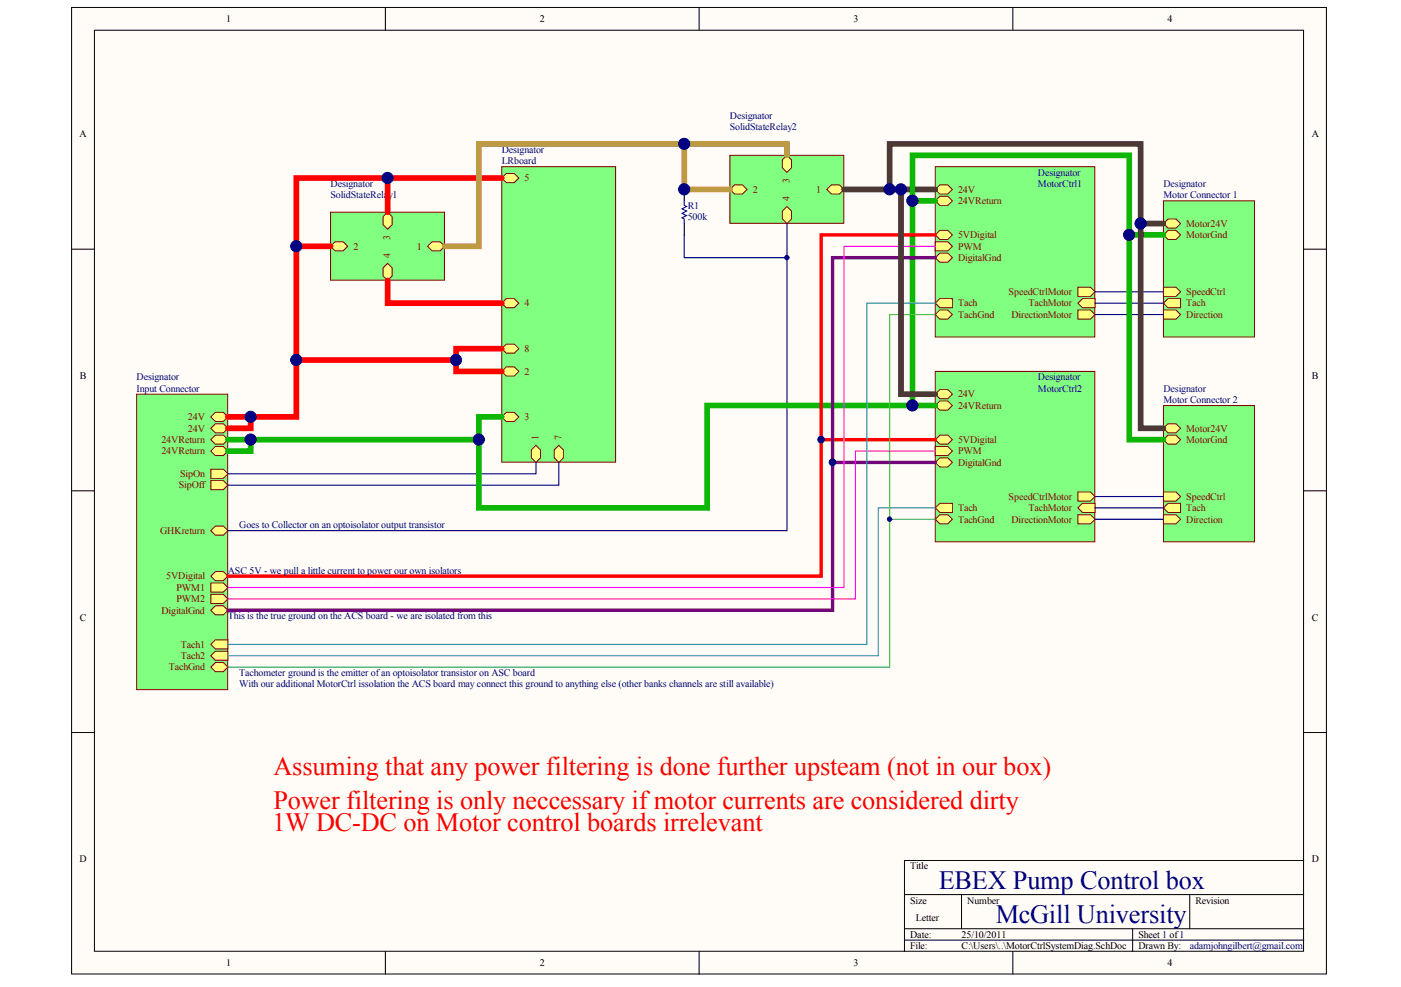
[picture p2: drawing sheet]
<svg xmlns="http://www.w3.org/2000/svg" width="287mm" height="202mm" viewBox="0 0 287 202" stroke-linecap="round" stroke-linejoin="round" font-family="sans-serif">
<g fill="#fffcf8" stroke="#000" stroke-width=".2">
<path d="M14.7 1.5h256.8v198h-256.8z"/>
<path d="M19.3 6.2h247.6v188.6h-247.6z"/>
</g>
<g fill="none" stroke="#000" stroke-width=".2">
<path d="M78.9 1.5v4.7M143.1 1.5v4.7M207.3 1.5v4.7M14.7 51h4.6M266.9 51h4.7M14.7 100.5h4.6M266.9 100.5h4.7M14.7 150h4.6M266.9 150h4.7M266.9 176.2h-81.7v18.7M78.9 194.9v4.6M143.1 194.9v4.6"/>
<path d="M185.2 183.2h81.7M185.2 190.2h81.7M185.2 192.5h81.7M196.8 183.2v7M207.3 194.9v4.6M231.9 190.2v4.7M243.6 183.2v7"/>
</g>
<path d="M28 80.7h18.6v60.5h-18.6z" fill="#80ff80" stroke="#800000" stroke-width=".2"/>
<g fill="#ffff80" stroke="#800000" stroke-width=".2">
<path d="M43.2 118l.9-.9h1.6l1 .9-1 .9h-1.6z" fill-rule="evenodd"/>
<path d="M43.2 125l.9-.9h1.6l1 .9-1 .9h-1.6z" fill-rule="evenodd"/>
<path d="M43.2 119.4h2.5l1 .9-1 1h-2.5z" fill-rule="evenodd"/>
<path d="M43.2 121.7h2.5l1 1-1 .9h-2.5z" fill-rule="evenodd"/>
<path d="M43.2 134.3l.9-.9h2.6v1.8h-2.6z" fill-rule="evenodd"/>
<path d="M43.2 132l.9-1h2.6v1.9h-2.6z" fill-rule="evenodd"/>
<path d="M43.2 136.6l.9-.9h1.6l1 .9-1 1h-1.6z" fill-rule="evenodd"/>
<path d="M43.2 108.7l.9-1h1.6l1 1-1 .9h-1.6z" fill-rule="evenodd"/>
<path d="M43.2 85.4l.9-.9h1.6l1 .9-1 .9h-1.6z" fill-rule="evenodd"/>
<path d="M43.2 90l.9-.9h1.6l1 .9-1 1h-1.6z" fill-rule="evenodd"/>
<path d="M43.2 96.1h2.5l1 .9-1 1h-2.5z" fill-rule="evenodd"/>
<path d="M43.2 98.4h2.5l1 1-1 .9h-2.5z" fill-rule="evenodd"/>
<path d="M43.2 87.7l.9-.9h1.6l1 .9-1 .9h-1.6z" fill-rule="evenodd"/>
<path d="M43.2 92.4l.9-1h1.6l1 1-1 .9h-1.6z" fill-rule="evenodd"/>
</g>
<path d="M238.2 41.1h18.6v27.9h-18.6z" fill="#80ff80" stroke="#800000" stroke-width=".2"/>
<g fill="#ffff80" stroke="#800000" stroke-width=".2">
<path d="M238.2 45.8l.9-.9h1.6l1 .9-1 .9h-1.6z" fill-rule="evenodd"/>
<path d="M238.2 48.1l.9-.9h1.6l1 .9-1 .9h-1.6z" fill-rule="evenodd"/>
<path d="M238.2 58.8h2.5l1 1-1 .9h-2.5z" fill-rule="evenodd"/>
<path d="M238.2 62.1l.9-.9h2.6v1.8h-2.6z" fill-rule="evenodd"/>
<path d="M238.2 63.5h2.5l1 .9-1 1h-2.5z" fill-rule="evenodd"/>
</g>
<path d="M191.5 34.1h32.6v34.9h-32.6z" fill="#80ff80" stroke="#800000" stroke-width=".2"/>
<g fill="#ffff80" stroke="#800000" stroke-width=".2">
<path d="M191.5 48.1l.9-.9h1.6l1 .9-1 .9h-1.6z" fill-rule="evenodd"/>
<path d="M191.5 52.8l.9-1h1.6l1 1-1 .9h-1.6z" fill-rule="evenodd"/>
<path d="M191.5 49.5h2.5l1 .9-1 1h-2.5z" fill-rule="evenodd"/>
<path d="M220.7 62.1l.9-.9h2.6v1.8h-2.6z" fill-rule="evenodd"/>
<path d="M191.5 62.1l.9-.9h2.6v1.8h-2.6z" fill-rule="evenodd"/>
<path d="M191.5 64.4l.9-.9h1.6l1 .9-1 1h-1.6z" fill-rule="evenodd"/>
<path d="M220.7 63.5h2.5l1 .9-1 1h-2.5z" fill-rule="evenodd"/>
<path d="M191.5 38.8l.9-.9h1.6l1 .9-1 .9h-1.6z" fill-rule="evenodd"/>
<path d="M191.5 41.1l.9-.9h1.6l1 .9-1 1h-1.6z" fill-rule="evenodd"/>
<path d="M220.7 58.8h2.5l1 1-1 .9h-2.5z" fill-rule="evenodd"/>
</g>
<path d="M238.2 83.1h18.6v27.9h-18.6z" fill="#80ff80" stroke="#800000" stroke-width=".2"/>
<g fill="#ffff80" stroke="#800000" stroke-width=".2">
<path d="M238.2 87.7l.9-.9h1.6l1 .9-1 .9h-1.6z" fill-rule="evenodd"/>
<path d="M238.2 90l.9-.9h1.6l1 .9-1 1h-1.6z" fill-rule="evenodd"/>
<path d="M238.2 100.8h2.5l1 .9-1 .9h-2.5z" fill-rule="evenodd"/>
<path d="M238.2 104l.9-.9h2.6v1.9h-2.6z" fill-rule="evenodd"/>
<path d="M238.2 105.4h2.5l1 1-1 .9h-2.5z" fill-rule="evenodd"/>
</g>
<path d="M191.5 76.1h32.6v34.9h-32.6z" fill="#80ff80" stroke="#800000" stroke-width=".2"/>
<g fill="#ffff80" stroke="#800000" stroke-width=".2">
<path d="M191.5 90l.9-.9h1.6l1 .9-1 1h-1.6z" fill-rule="evenodd"/>
<path d="M191.5 94.7l.9-.9h1.6l1 .9-1 .9h-1.6z" fill-rule="evenodd"/>
<path d="M191.5 91.4h2.5l1 1-1 .9h-2.5z" fill-rule="evenodd"/>
<path d="M220.7 104l.9-.9h2.6v1.9h-2.6z" fill-rule="evenodd"/>
<path d="M191.5 104l.9-.9h2.6v1.9h-2.6z" fill-rule="evenodd"/>
<path d="M191.5 106.4l.9-1h1.6l1 1-1 .9h-1.6z" fill-rule="evenodd"/>
<path d="M220.7 105.4h2.5l1 1-1 .9h-2.5z" fill-rule="evenodd"/>
<path d="M191.5 80.7l.9-.9h1.6l1 .9-1 1h-1.6z" fill-rule="evenodd"/>
<path d="M191.5 83.1l.9-1h1.6l1 1-1 .9h-1.6z" fill-rule="evenodd"/>
<path d="M220.7 100.8h2.5l1 .9-1 .9h-2.5z" fill-rule="evenodd"/>
</g>
<path d="M67.7 43.5h23.3v13.9h-23.3z" fill="#80ff80" stroke="#800000" stroke-width=".2"/>
<g fill="#ffff80" stroke="#800000" stroke-width=".2">
<path d="M67.7 50.4l.9-.9h1.6l1 .9-1 1h-1.6z" fill-rule="evenodd"/>
<path d="M87.5 50.4l1-.9h1.6l.9 .9-.9 1h-1.6z" fill-rule="evenodd"/>
<path d="M78.4 44.4l1-.9 .9 .9v1.6l-.9 1-1-1z" fill-rule="evenodd"/>
<path d="M78.4 54.9l1-1 .9 1v1.6l-.9 .9-1-.9z" fill-rule="evenodd"/>
</g>
<path d="M149.4 31.8h23.3v13.9h-23.3z" fill="#80ff80" stroke="#800000" stroke-width=".2"/>
<g fill="#ffff80" stroke="#800000" stroke-width=".2">
<path d="M149.4 38.8l1-.9h1.6l.9 .9-.9 .9h-1.6z" fill-rule="evenodd"/>
<path d="M169.3 38.8l.9-.9h1.6l1 .9-1 .9h-1.6z" fill-rule="evenodd"/>
<path d="M160.2 32.7l.9-.9 .9 .9v1.7l-.9 .9-.9-.9z" fill-rule="evenodd"/>
<path d="M160.2 43.2l.9-.9 .9 .9v1.7l-.9 .9-.9-.9z" fill-rule="evenodd"/>
</g>
<path d="M102.7 34.1h23.3v60.6h-23.3z" fill="#80ff80" stroke="#800000" stroke-width=".2"/>
<g fill="#ffff80" stroke="#800000" stroke-width=".2">
<path d="M102.7 36.5l.9-1h1.7l.9 1-.9 .9h-1.7z" fill-rule="evenodd"/>
<path d="M108.8 92.1l.9-.9 1 .9v1.7l-1 .9-.9-.9z" fill-rule="evenodd"/>
<path d="M102.7 85.4l.9-.9h1.7l.9 .9-.9 .9h-1.7z" fill-rule="evenodd"/>
<path d="M113.5 92.1l.9-.9 .9 .9v1.7l-.9 .9-.9-.9z" fill-rule="evenodd"/>
<path d="M102.7 62.1l.9-.9h1.7l.9 .9-.9 .9h-1.7z" fill-rule="evenodd"/>
<path d="M102.7 71.4l.9-.9h1.7l.9 .9-.9 .9h-1.7z" fill-rule="evenodd"/>
<path d="M102.7 76.1l.9-1h1.7l.9 1-.9 .9h-1.7z" fill-rule="evenodd"/>
</g>
<path d="M79.4 36.5h23.3M60.7 50.4v35h-9.4M79.4 43.5v-7h-18.7v13.9h7M79.4 57.4v4.7h23.3M60.7 73.7h32.7M102.7 71.4h-9.3v4.7h9.3M46.7 85.4h4.6v2.3h-4.6" fill="none" stroke="#f00" stroke-width="1.2"/>
<path d="M140.1 29.5h21v2.3M149.4 38.8h-9.3v-9.3h-42.1v20.9h-7" fill="none" stroke="#be9a42" stroke-width="1.2"/>
<path d="M140.1 38.8v2.3M140.1 45.8v2.3" fill="none" stroke="#000" stroke-width=".23"/>
<path d="M140.1 41.1v1l.4 .2-.9 .5 .9 .4-.9 .5 .9 .5-.9 .4 .5 .3v.9" fill="none" stroke="#00f" stroke-width=".23"/>
<path d="M161.1 45.8v7h-21v-4.7M161.1 52.8v55.9h-114.4M224.2 59.8h14M224.2 62.1h14M224.2 64.4h14M109.7 94.7v2.3h-63M114.4 94.7v4.7h-67.7M224.2 101.7h14M224.2 104h14M224.2 106.4h14" fill="none" stroke="#000080" stroke-width=".23"/>
<path d="M186.8 41.1v-9.3h44.4v16.3h7M191.5 41.1h-4.7v42M231.2 48.1v41.9h7M46.7 90h4.6v2.4h-4.6M102.7 85.4h-4.7v4.6h-46.7M191.5 83.1h-46.7v20.9h-46.8v-14" fill="none" stroke="#0eb606" stroke-width="1.2"/>
<path d="M172.8 38.8h18.7M182.1 38.8v-9.3h51.4v16.3M184.5 38.8v41.9h7M238.2 45.8h-4.7v41.9h4.7" fill="none" stroke="#4c3834" stroke-width="1.2"/>
<path d="M191.5 48.1h-23.4v41.9M191.5 90h-23.4v28h-121.4" fill="none" stroke="#f00" stroke-width=".7"/>
<path d="M191.5 52.8h-21.1v41.9M191.5 94.7h-21.1v30.3h-123.7" fill="none" stroke="#720779" stroke-width=".7"/>
<path d="M191.5 50.4h-18.7v69.9h-126.1M191.5 92.4h-16.4v30.3h-128.4" fill="none" stroke="#f0f" stroke-width=".23"/>
<path d="M191.5 62.1h-14v69.9h-130.8M191.5 104h-11.7v30.3h-133.1" fill="none" stroke="#228fdc" stroke-width=".23"/>
<path d="M191.5 64.4h-9.4v72.2h-135.4M182.1 106.4h9.4" fill="none" stroke="#318b40" stroke-width=".23"/>
<g fill="#000080" stroke="#000080" stroke-width=".2">
<circle cx="51.3" cy="90" r="1.14"/>
<circle cx="51.3" cy="85.4" r="1.14"/>
<circle cx="60.6" cy="73.7" r="1.14"/>
<circle cx="60.6" cy="50.4" r="1.14"/>
<circle cx="79.3" cy="36.4" r="1.14"/>
<circle cx="93.3" cy="73.7" r="1.14"/>
<circle cx="98" cy="90" r="1.14"/>
<circle cx="140.1" cy="38.8" r="1.14"/>
<circle cx="140.1" cy="29.5" r="1.14"/>
<circle cx="161.1" cy="52.8" r=".44"/>
<circle cx="168.1" cy="90" r=".68"/>
<circle cx="170.4" cy="94.7" r=".68"/>
<circle cx="182.1" cy="106.3" r=".44"/>
<circle cx="182.1" cy="38.8" r="1.14"/>
<circle cx="184.4" cy="38.8" r="1.14"/>
<circle cx="186.8" cy="83" r="1.14"/>
<circle cx="186.8" cy="41.1" r="1.14"/>
<circle cx="231.2" cy="48.1" r="1.14"/>
<circle cx="233.5" cy="45.8" r="1.14"/>
</g>
<g font-size="5.4" fill="#f00">
<text x="56" y="158.7">Assuming that any power filtering is done further upsteam (not in our box)</text>
<text x="56" y="165.7">Power filtering is only neccessary if motor currents are considered dirty</text>
<text x="55.8" y="170.1">1W DC-DC on Motor control boards irrelevant</text>
</g>
<g font-size="5.4" fill="#000080">
<text x="192.2" y="182">EBEX Pump Control box</text>
<text x="203.8" y="189">McGill University</text>
</g>
<g font-size="2">
<text x="46.3" y="4.5">1</text>
<text x="110.5" y="4.5">2</text>
<text x="174.7" y="4.5">3</text>
<text x="239" y="4.5">4</text>
<text x="16.3" y="28.1">A</text>
<text x="268.5" y="28.1">A</text>
<text x="16.3" y="77.6">B</text>
<text x="268.6" y="77.6">B</text>
<text x="16.3" y="127.1">C</text>
<text x="268.6" y="127.1">C</text>
<text x="16.3" y="176.6">D</text>
<text x="186.3" y="178.1">Title</text>
<text x="268.5" y="176.6">D</text>
<text x="186.3" y="185">Size</text>
<text x="198" y="185">Number</text>
<text x="244.7" y="185">Revision</text>
<text x="187.5" y="188.5">Letter</text>
<text x="46.3" y="197.9">1</text>
<text x="110.5" y="197.9">2</text>
<text x="174.7" y="197.9">3</text>
<text x="186.3" y="192">Date:</text>
<text x="186.3" y="194.4">File:</text>
<text x="196.8" y="192">25/10/2011</text>
<text x="196.8" y="194.4">C:\Users\..\MotorCtrlSystemDiag.SchDoc</text>
<text x="233" y="192">Sheet 1 of1</text>
<text x="233" y="194.4">Drawn By:</text>
<text x="239" y="197.9">4</text>
</g>
<g font-size="2" fill="#000080">
<text x="149.4" y="24.3">Designator</text>
<text x="149.4" y="26.6">SolidStateRelay2</text>
<text x="102.7" y="31.3">Designator</text>
<text x="102.7" y="33.6">LRboard</text>
<text x="212.5" y="36">Designator</text>
<text x="67.7" y="38.3">Designator</text>
<text x="67.7" y="40.6">SolidStateRela</text>
<text x="79.4" y="40.6">y1</text>
<text x="212.5" y="38.3">MotorCtrl1</text>
<text x="238.2" y="38.3">Designator</text>
<text x="238.2" y="40.6">Motor Connector 1</text>
<text x="140.8" y="45.1">500k</text>
<text x="140.8" y="42.7">R1</text>
<text x="28" y="77.9">Designator</text>
<text x="212.5" y="77.9">Designator</text>
<text x="28" y="80.2">Input Connector</text>
<text x="212.5" y="80.2">MotorCtrl2</text>
<text x="238.2" y="80.2">Designator</text>
<text x="238.2" y="82.6">Motor Connector 2</text>
<text x="49" y="108.2">Goes to Collector on an optoisolator output transistor</text>
<text x="46.7" y="117.5">ASC 5V - we pull a little current to power our own isolators</text>
<text x="46.7" y="126.8">This is the true ground on the ACS board - we are isolated from this</text>
<text x="49" y="138.5">Tachometer ground is the emitter ofan optoisolator transistor on ASC board</text>
<text x="49" y="140.8">With our additional MotorCtrl issolation the ACS board may connect this ground to anything else (other banks channels are still available)</text>
<text x="243.6" y="194.4">adamjohngilbert@gmail.com</text>
</g>
<g font-size="2" fill="#800000">
<text x="107.4" y="37.1">5</text>
<text x="154.1" y="39.5">2</text>
<text x="161.6" y="41.1" transform="rotate(-90 161.6 41.1)">4</text>
<text x="161.6" y="37.5" transform="rotate(-90 161.6 37.5)">3</text>
<text x="167.1" y="39.5">1</text>
<text x="196.1" y="39.5">24V</text>
<text x="196.1" y="41.8">24VReturn</text>
<text x="242.9" y="46.4">Motor24V</text>
<text x="72.3" y="51.1">2</text>
<text x="79.9" y="52.8" transform="rotate(-90 79.9 52.8)">4</text>
<text x="79.9" y="49.2" transform="rotate(-90 79.9 49.2)">3</text>
<text x="85.4" y="51.1">1</text>
<text x="196.1" y="48.8">5VDigital</text>
<text x="196.1" y="53.4">DigitalGnd</text>
<text x="196.1" y="51.1">PWM</text>
<text x="242.9" y="48.8">MotorGnd</text>
<text x="107.4" y="62.8">4</text>
<text x="196.1" y="62.8">Tach</text>
<text x="196.1" y="65.1">TachGnd</text>
<text x="206.5" y="60.4">SpeedCtrlMotor</text>
<text x="207.1" y="65.1">DirectionMotor</text>
<text x="210.5" y="62.8">TachMotor</text>
<text x="242.9" y="60.4">SpeedCtrl</text>
<text x="242.9" y="62.8">Tach</text>
<text x="242.9" y="65.1">Direction</text>
<text x="107.4" y="72.1">8</text>
<text x="107.4" y="76.7">2</text>
<text x="196.1" y="81.4">24V</text>
<text x="196.1" y="83.7">24VReturn</text>
<text x="38.5" y="86">24V</text>
<text x="38.5" y="88.4">24V</text>
<text x="107.4" y="86">3</text>
<text x="242.9" y="88.4">Motor24V</text>
<text x="33" y="90.7">24VReturn</text>
<text x="33" y="93">24VReturn</text>
<text x="110.3" y="90" transform="rotate(-90 110.3 90)">1</text>
<text x="114.9" y="90" transform="rotate(-90 114.9 90)">7</text>
<text x="196.1" y="90.7">5VDigital</text>
<text x="196.1" y="95.4">DigitalGnd</text>
<text x="196.1" y="93">PWM</text>
<text x="242.9" y="90.7">MotorGnd</text>
<text x="36.6" y="100">SipOff</text>
<text x="36.9" y="97.7">SipOn</text>
<text x="196.1" y="104.7">Tach</text>
<text x="196.1" y="107">TachGnd</text>
<text x="206.5" y="102.4">SpeedCtrlMotor</text>
<text x="207.1" y="107">DirectionMotor</text>
<text x="210.5" y="104.7">TachMotor</text>
<text x="242.9" y="102.4">SpeedCtrl</text>
<text x="242.9" y="104.7">Tach</text>
<text x="242.9" y="107">Direction</text>
<text x="32.8" y="109.3">GHKreturn</text>
<text x="34" y="118.7">5VDigital</text>
<text x="33.1" y="125.6">DigitalGnd</text>
<text x="36.1" y="121">PWM1</text>
<text x="36.1" y="123.3">PWM2</text>
<text x="34.6" y="137.3">TachGnd</text>
<text x="37" y="135">Tach2</text>
<text x="37" y="132.6">Tach1</text>
</g>
</svg>
